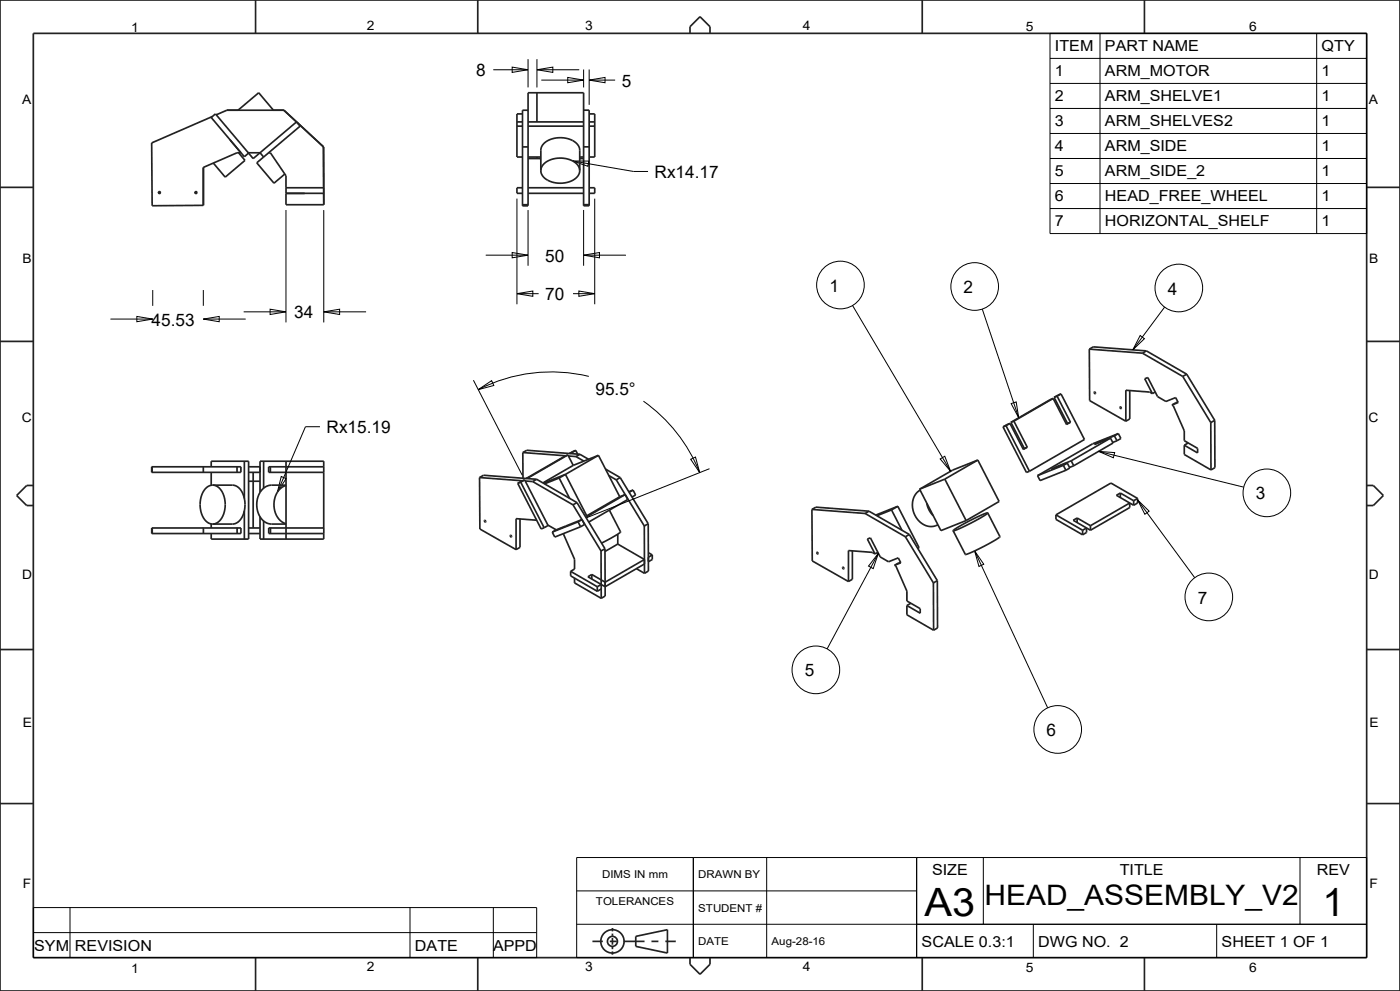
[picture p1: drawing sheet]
<svg xmlns="http://www.w3.org/2000/svg" width="420mm" height="297mm" viewBox="0 0 420 297" stroke-linecap="round" stroke-linejoin="round" font-family="sans-serif">
<g fill="none" stroke="#222226" stroke-width=".51">
<path d="M0 0h420v297h-420zM10 10h400v277h-400zM76.7 0v10M143.3 0v10M207 10v-2l3-3 3 3v2M276.7 0v10M343.3 0v10M63.7 34.9l-18.2 7.9 .1 18.9 15.4-.2v-11.3l10.1-4.4h1.2M68.1 33h17.1l11.9 11M68.1 33l-3.2 1.4M71.4 33l6.2-5.2 4.4 5.2M85.2 33l3.7 3.5"/>
<path d="M89 36.5l-13 11-11.4-13.4-1.2 1.1 9.9 11.8 1.3-1.1M89 36.5l1 1.3-10.9 9.3-1.1-1.3h-3.5M155.1 37.8h1.6M155.1 36.5h1.6M156.7 34.1h-1.6v13h1.6M158.4 37.8h16.7M158.4 36.5h16.7M161.1 27.8v8.7M175.1 33h1.6v28.6h-1.6v-33.8h-16.7v33.9h-1.7v-28.7h1.7M176.7 34.1h1.7v13h-1.7M176.7 37.8h1.7M176.7 36.5h1.7"/>
<path d="M0 56.2h10M61 50.2v11.3M69 41.9h.1M85.8 56.3h.1M85.8 56.3h11.3M91.4 57.9v.1M97 44l.1 12.3M97.1 44v17.3l-11.3 .1v-8.7l-4.7-6.9h-.5M97.1 56.3v1.6l-11.3 .1M156.7 56.3h-1.6v1.6h1.6M156.7 44h1.7M158.4 57.9h16.7"/>
<path d="M158.4 56.3h16.7M158.4 47.5h3.8M158.4 47.1h3.8M161.1 47.1v.4M173.9 47.5h1.2M173.9 47.1h1.2M175.1 44h1.6M176.7 56.3h1.7v1.6h-1.7M410 56.2h10M156.7 61.4h1.7M156.7 61.5h1.7M175.1 61.3h1.6"/>
<path d="M175.1 61.5h1.6M0 102.3h10M316 119.4l-12.7 7.2M316 119.4l-11.8 6.8M316 119.4l4 7.8 1.1-.7M316.2 119.1l4 7.8M317.1 118.7l-.9 .4M317.1 118.7l4 7.8M318.3 118.1l-2.1 1M318.3 118.1l-1.2 .6M318.3 118.1l7 13.6-16.5 9.5M326.8 104.6l1.2-.6 15.9 1.2"/>
<path d="M326.8 104.6l.1 15.5 10.9 6.1M326.8 104.6l15.9 1.2M338.9 117v8.6l-1.1 .6M342.7 105.8l12.1 7M343.9 105.2l-1.2 .6M343.9 105.2l12.1 6.9M345.7 118l-2.3-4.5 .9-.4 3 5.8 2.5 1.4 2.9-1.1 .8 1.4-1.9 .8M345.7 118l-.8-.5-7.1-.5v9.2M346.6 117.5l-.9 .5M354.8 112.8l8.4 13.9M356 112.1l-1.2 .7M356 112.1l8.4 13.9"/>
<path d="M410 102.3h10M45.5 139.9h26.8v1.7h-26.8zM45.6 139.9v1.7M61 139.9v1.7M63.4 139.9v-1.7h11.2v23.4h-11.2v-1.7M71.1 139.9v1.7M73.3 138.2v11.2M74.6 139.9h3.4M79.1 138.2v8.1M81.1 139.9v1.7M85.8 138.2v23.4M97.1 139.9h-16.5v1.7h16.5"/>
<path d="M156.8 135.6l1.2-.7 16 1.3M156.8 135.6l.1 7.7M156.8 135.6l12.9 1M170.4 136.3l-12.5 7.1M170.4 136.3l-11.8 6.8M170.4 136.3l1.6 3.2M170.5 136.7l2.3 .1M171.5 135.7l-.6 .2M171.5 135.7l.2 .3M172 139.5l-9.1 5.2M172.7 135l-1.9 .9M172.7 135l-1.2 .7"/>
<path d="M172.7 135l.6 1.1M172.8 136.8l2.4 1.4M174 136.2l-1.2 .6M174 136.2l2.6 1.4M179.5 136.5l-7.5 3M179.5 136.5l-11.8 6.8M179.5 136.5l6.4 12.4M293.3 137.9l-7.5 3-9.9 5.7M293.3 137.9l-9.9 5.7M293.3 137.9l6.4 12.4-9.9 5.7M300.9 127.9l7 13.7 .9-.4M301.8 127.6l-.9 .3"/>
<path d="M301.8 127.6l7 13.6M303 126.9l-2.1 1M303 126.9l-1.2 .7M303 126.9l4 7.8 1.2-.7M303.3 126.6l4 7.8M304.2 126.2l-.9 .4M304.2 126.2l4 7.8M307.3 134.4l-.4 .2M308.2 134l-.9 .4M319 139.5l-7.7 3M319 139.5l.8 1.4M320.2 138.8l-4.8 1.9 1.2-.7"/>
<path d="M320.2 138.8l-1.2 .7M320.2 138.8l.7 1.5-1.1 .6M320.2 126.9l-.3 .2M321.1 126.5l-.9 .4M321.4 138.1l-4.8 1.9M321.4 138.1l.7 1.5M322.1 139.6l-1.2 .5M329.5 132.5l.1 .2M333.1 131.3l-4.8 1.9 1.2-.7M333.1 131.3l-11.7 6.8M333.1 131.3l.8 1.5-11.8 6.8M334.3 130.6l-4.8 1.9"/>
<path d="M334.3 130.6l.8 1.5M335.1 132.1l-1.3 .5M335.5 129.9l-7.7 3.1-16.5 9.5M335.5 129.9l-1.2 .7M335.5 129.9l.8 1.5-1.2 .7M351.6 121.4l.4 .2 3.3 7.5v3l4 2.3v1.3l-4-2.3M353.4 120.5l-1.8 .9M355.3 133.4v2.8l8 4.6M356.5 132.7l-1.2 .7M363.2 126.7l.1 14.1M364.4 126l-1.2 .7M364.4 126l.1 14.2-1.2 .6"/>
<path d="M10 145.5h-2l-3 3 3 3h2M45.5 158.2h26.8v1.7h-26.8zM45.7 158.2v1.7M61 158.2v1.7M63.4 141.6v3.8M63.4 157v1.2M71.1 158.2v1.7M73.3 153.1v8.5M74.6 159.9h3.4M74.6 158.2h3.4M74.6 144.2h3.4M74.6 141.6h3.4"/>
<path d="M76 141.6v16.6M78 147.6v-9.4h19.1v23.4h-19.1v-6.7M79.1 156.1v5.5M81.1 158.2v1.7M97.1 158.2h-16.5v1.7h16.5M143.9 143.1l1.1-.7 16 1.2M143.9 143.1l.1 15.4 10.8 6.2M143.9 143.1l12.8 1M155.3 144.9l7 13.6 .9-.3M156 155.5v8.5l-1.2 .7M156.2 144.5l-.9 .4M156.2 144.5l7 13.7"/>
<path d="M157.4 143.8l-2.1 1.1M157.4 143.8l-1.2 .7M157.4 143.8l7 13.6 2.5 1.4M157.6 144.2l2.2 .1M158.6 143.1l-.7 .3M158.6 143.1l.1 .4M159.8 144.3l12.1 7M161 143.6l-1.2 .7M161 143.6l12.1 7M161 155.9l-6.2-.5v9.3M163 144.8l6.6-2.6 6.4 12.4M164.5 157.4l-1.3 .8"/>
<path d="M166.5 158.6l.1 .1M166.9 158.8l-1.2 .7M167.7 143.3l-4.3 1.7M167.7 143.3l3.2 6M168.9 160l3.5 7.6v2.9l-1.2 .7M171.9 151.3l8.4 13.8M173.1 150.6l-1.2 .7M173.1 150.6l8.4 13.9M173.4 156.4l-7.7 3.1M173.4 156.4l.8 1.5M174.2 157.9l-7.8 3.1-.7-1.5M174.6 155.7l-7.7 3.1"/>
<path d="M174.6 155.7l-1.2 .7M174.6 155.7l.8 1.5-1.2 .7M175.8 155h.1M175.8 155v.2M181.7 140.6l4.4 2.5M182.7 142.5l2.2 1.3M184.9 143.8l8.4 13.8M185.9 148.9l-10.3 5.9M186.1 143.1l-1.2 .7M186.1 143.1l8.4 13.9M187.6 148.2l-1.7 .7M187.6 148.2l-11.8 6.8"/>
<path d="M187.6 148.2l.7 1.5-11.7 6.8M189.9 146.9l-1.3 .5M189.9 146.9l-1.2 .6M189.9 146.9l.8 1.4-1.1 .7M193.3 157.6v14.2M194.5 157l-1.2 .6M194.5 157v14.1l-1.2 .7M243.6 152.7l.1 15.4 10.8 6.2M243.6 152.7l1.2-.7 15.9 1.2M243.6 152.7l15.9 1.2M259.5 153.9l12.1 7M260.7 153.2l-1.2 .7"/>
<path d="M260.7 153.2l12.1 7M267.5 152.8l3.1 6.1M267.5 152.8l-4.4 1.8M269.3 151.7l6.4 12.5-.4 .2M269.3 151.7l-1.8 1.1M269.3 151.7l-6.6 2.7M275.9 146.6l6.4 12.4 7.5-3M283.4 143.6l-7.5 3M283.4 143.6l6.4 12.4M316.6 140v.2M316.8 154.3v1.4l8 4.6M316.8 154.3l8 4.6"/>
<path d="M319.8 140.9l-7.8 3.1-.7-1.5M323.1 155.2l-1.1 .7 5.1 3M323.1 155.2l4 2.4M323.1 155.2v1.4M324.8 158.9l1.2-.7v1.4l-1.2 .7M324.8 158.9v1.4M327.1 157.6l11.8-6.9v1.4l-11.8 6.8M327.1 157.6v1.3M336.1 147.8l-1.2 .6 5.2 3M336.1 147.8l4 2.3M336.1 147.8v1.3M340.1 150.1v1.3"/>
<path d="M341.3 149.4l-8-4.6-16.5 9.5M341.3 149.4l-1.2 .7M341.3 149.4v1.3l-1.2 .7M410 145.5h2l3 3-3 3h-2M171.2 171.2v1.4l8 4.6M171.2 171.2l8 4.6M172.4 173.3v1.4l8 4.6M177.5 172.2l-1.1 .7 5.1 2.9M177.5 172.2l4 2.3M177.5 172.2v1.3M179.2 175.8v1.4M180.3 165.1l.1 10.1"/>
<path d="M180.4 176.5v2.8M180.4 175.2v1.3M180.4 175.2l-1.2 .6M180.4 176.5l-1.2 .7M181.5 164.5l-1.2 .6M181.5 164.5v14.1l-1.1 .7M181.5 174.5v1.3M185.3 160.1v3M185.3 163.1l8 4.6M185.3 163.1l-3.8 2.2M190.9 170.4l2.4 1.4M193.3 167.7l-11.8 6.8"/>
<path d="M193.3 167.7v1.3l-11.8 6.8M194.5 165.6l1.2 .7M195.7 166.3l-1.2 .7v1.4M195.7 166.3v1.4l-1.2 .7M255.7 165.1v8.5l-1.2 .7M262.5 166l-.8-.5-7.2-.5v9.3M262.5 166l-2.3-4.4 .9-.4 3 5.7 2.5 1.5 2.9-1.2 .7 1.5-1.8 .7M263.4 165.5l-.9 .5M266.2 168.2h.1M268.4 169.4l.4 .2 3.3 7.6v2.9l4 2.3v1.4l-4-2.3M270.2 168.5l-1.8 .9M271.6 160.9l8.4 13.8"/>
<path d="M272.8 160.2l8.4 13.8M272.8 160.2l-1.2 .7M280 174.7l.1 14.2M281.2 174l.1 14.2-1.2 .7M281.2 174l-1.2 .7M0 194.7h10M272.1 181.5v2.8l8 4.6M273.2 180.8l-1.1 .7M410 194.7h10M0 240.8h10M410 240.8h10M183.7 278.1v1"/>
<path d="M183.7 279.8v.7M76.7 287v10M143.3 287v10M177.7 282.1h3.2M182.9 282.1h2.1M183.7 281.1v2M183.7 283.8v.7M183.7 285.1v1M187.1 282.1h6.3M190.7 280.6l9.5-2v7l-9.5-2zM195.4 282.1h2.1M199.6 282.1h3.1"/>
<path d="M207 287v2l3 3 3-3v-2M276.7 287v10M343.3 287v10"/>
<circle cx="183.7" cy="282.1" r="3.5"/>
<circle cx="183.7" cy="282.1" r="1.5"/>
</g>
<g fill="none" stroke="#000" stroke-width=".3">
<path d="M158.4 17.7v8.5M161.1 17.7v8.5M315 10h95v60h-95zM315 17.5h95M330 10v60M395 10v60M148 20.9h10.4M153.7 20.1l4.7 .8-4.7 .8zM161.1 20.9l4.7-.8v1.6zM161.1 20.9h12.7M162.4 24h12.7M170.3 23.2l4.8 .8-4.8 .8z"/>
<path d="M175.1 20.8v5.4M176.7 24l4.8-.8v1.6zM176.7 20.8v10.6M176.7 24h7.8M315 25h95M315 32.5h95M155.1 59.5v31.7M171.8 48.2l4.8 .1-.2 1.5zM171.8 48.2l18.2 3.2h4.4M178.4 59.5v31.7M315 40h95M315 47.5h95"/>
<path d="M315 55h95M85.8 62.9v33.7M97.1 62.9v33.7M145.7 76.5h12.7M153.7 75.7l4.7 .8-4.7 .8zM158.4 62.9v16.8M175.1 76.5l4.7-.8v1.6zM175.1 76.5h12.7M175.1 62.9v16.8M315 62.5h95M33.1 95.6h12.7M41.1 94.8l4.7 .8-4.7 .8z"/>
<path d="M45.8 86.9v4.8M61 95.6l4.8-.8v1.6zM61 95.6h12.7M61 86.9v4.8M73.1 93.5h12.7M81 92.7l4.8 .8-4.8 .8zM97.1 93.5l4.8-.8v1.6zM97.1 93.5h12.7M155.1 88l4.7-.8v1.6zM155.1 88h6.5M171.9 88h6.5M173.7 87.2l4.7 .8-4.7 .8z"/>
<path d="M255.8 91.6l29.4 49.6M294.7 92.6l10.9 32.6M349.4 92l-9.6 12.9M142 113.9l14.7 28.5M143.5 116.8l4-2.7 .6 1.4zM176.7 112.8a47.9 47.9 0 0 0-33.2 4M342.1 100.6l1.2 .9-3.5 3.4zM96 127.9h-4.4l-8.4 19.6M193 120.2a47.9 47.9 0 0 1 16.9 21.4M207.2 137.6l1.4-.6 1.3 4.6zM282.1 137.5l1.3-.8 1.8 4.5zM303.3 121l1.6-.5 .7 4.7z"/>
<path d="M329.6 135.3l4.8 .3-.4 1.6zM329.6 135.3l43.5 10.7M84.4 142.8l1.4 .6-2.6 4.1zM212.9 140.5l-36.8 14.6M341.3 149.8l3.4 3.4-1.2 .9zM341.3 149.8l17.1 23.3M263.5 165.8l-1.5 4.6-1.4-.7zM263.5 165.8l-15.4 28.7M292.4 165.1l2.7 4-1.4 .7zM292.4 165.1l21.9 47M173 257h237v30h-237zM208 257v30"/>
<path d="M230 257v30M275 257v30M295 257v20M390 257v20M10 272h151v15h-151zM10 279.5h151M21 272v15M123 272v15M148 272v15M173 277h237M173 267h102M310 277v10"/>
<path d="M365 277v10"/>
<circle cx="252.1" cy="85.4" r="7.1"/>
<circle cx="292.4" cy="85.9" r="7.1"/>
<circle cx="353.6" cy="86.3" r="7.1"/>
<circle cx="380.1" cy="147.7" r="7.1"/>
<circle cx="362.6" cy="178.9" r="7.1"/>
<circle cx="244.8" cy="200.8" r="7.1"/>
<circle cx="317.3" cy="218.6" r="7.1"/>
</g>
<!-- layer: 02___PRT_ALL_AXES -->
<g fill="none" stroke="#222226" stroke-width=".51">
<path d="M47.6 57.6l.1 .3h.3M58.6 57.6v.3h.4M69.6 42.6h.1M70.7 43.9h.1M71.6 45.8l1.9 2.3-5.9 5-3.6-4.2M79.1 47.1l-2.1 1.7 5.2 6.1 3.2-2.7M162.2 51.1l.3 1.1 .6 .9 1 .8 1.3 .6 3 .4 2.9-.6a3.7 3.7 0 0 0 2.6-3.2M162.2 51.1l.1-6.6a6 6 0 0 1 6.8-3.2l2.8 .9 1 .7 .7 1 .3 1v6.2M162.2 51.1l.1-.5a6 6 0 0 1 6.8-3.2l1.9 .5 1.6 .8 .9 1.1 .4 1.3M328.3 117.5l.3 .1v.4zM63.8 145.4l-1.4 .4-1.3 1.3-.8 1.9-.3 2.2 .3 2.3 .8 1.9 1.3 1.2 1.4 .5M63.8 145.4h6.1l1.2 .4 1 .9 .8 1.3 .5 1.6 .1 1.6-.1 1.6-.5 1.7-.8 1.2-1 .9-1.2 .5h-6.1"/>
<path d="M63.8 145.4l1.4 .4 1.3 1.3 .8 1.9 .3 2.2-.3 2.3-.8 1.9-1.3 1.2-1.4 .5M85.8 145.5l-1.8 1-1.2 1.8-.6 2.4 .3 2.6a5 5 0 0 0 3.3 3.7M85.8 145.4l-5.2 .1-1.4 .7-1.1 1.3a6.5 6.5 0 0 0 2.3 9.4l.9 .2h4.5M145.4 156l.2 .1 .1 .3zM182.8 152.9l3.4 6.5-1.8 1.3-3.9 2.1M276 146.9a6.1 6.1 0 0 0-.1 9.5 4.7 4.7 0 0 0 4.9 1.1l.6-.2M276 146.9h.1M278 150.8l.7 2 1.2 1.7M296.3 153.7l3.7 7.1-4.9 3-3.6 1.7-1.9 .7-3.7-7.1M296.3 153.7l-1.8 .6-3.7 1.8-3.4 1.9-1.5 1.1M296.3 153.7l-1.4 1.1-3.5 1.9-3.6 1.7-1.9 .7M245.1 165.6l.2 .1 .1 .3z"/>
<circle cx="47.8" cy="57.7" r=".27"/>
<circle cx="58.8" cy="57.7" r=".27"/>
<circle cx="336.2" cy="122.1" r=".24"/>
<circle cx="153.3" cy="160.6" r=".24"/>
<circle cx="253" cy="170.2" r=".24"/>
</g>
<g font-size="11.7">
<text x="277.4" y="274.5">A3</text>
<text x="396.7" y="274.4">1</text>
</g>
<text font-size="8.5" x="295.3" y="271.3">HEAD_ASSEMBLY_V2</text>
<g font-size="5.2">
<text x="142.8" y="22.9">8</text>
<text x="186.5" y="26">5</text>
<text x="196.4" y="53.4">Rx14.17</text>
<text x="163.6" y="78.5">50</text>
<text x="163.6" y="90">70</text>
<text x="248.8" y="87.4">1</text>
<text x="289.1" y="87.8">2</text>
<text x="350.3" y="88.3">4</text>
<text x="88.3" y="95.4">34</text>
<text x="45.5" y="97.6">45.53</text>
<text x="178.6" y="118.3">95.5°</text>
<text x="98" y="129.9">Rx15.19</text>
<text x="376.7" y="149.7">3</text>
<text x="359.3" y="180.9">7</text>
<text x="241.4" y="202.7">5</text>
<text x="314" y="220.6">6</text>
</g>
<g font-size="4.6">
<text x="316.5" y="15.3">ITEM</text>
<text x="331.5" y="15.3">PART NAME</text>
<text x="396.5" y="15.3">QTY</text>
<text x="316.5" y="22.8">1</text>
<text x="331.5" y="22.8">ARM_MOTOR</text>
<text x="396.5" y="22.8">1</text>
<text x="316.5" y="30.3">2</text>
<text x="331.5" y="30.3">ARM_SHELVE1</text>
<text x="396.5" y="30.3">1</text>
<text x="316.5" y="37.8">3</text>
<text x="331.5" y="37.8">ARM_SHELVES2</text>
<text x="396.5" y="37.8">1</text>
<text x="316.5" y="45.3">4</text>
<text x="331.5" y="45.3">ARM_SIDE</text>
<text x="396.5" y="45.3">1</text>
<text x="316.5" y="52.8">5</text>
<text x="331.5" y="52.8">ARM_SIDE_2</text>
<text x="396.5" y="52.8">1</text>
<text x="316.5" y="60.3">6</text>
<text x="331.5" y="60.3">HEAD_FREE_WHEEL</text>
<text x="396.5" y="60.3">1</text>
<text x="316.5" y="67.8">7</text>
<text x="331.5" y="67.8">HORIZONTAL_SHELF</text>
<text x="396.5" y="67.8">1</text>
<text x="335.9" y="262.3">TITLE</text>
<text x="395" y="262.3">REV</text>
<text x="10.3" y="285">SYM</text>
<text x="22.5" y="285">REVISION</text>
<text x="124.5" y="285">DATE</text>
<text x="147.9" y="285">APPD</text>
<text x="276.5" y="283.8">SCALE 0.3:1</text>
</g>
<g font-size="4.5">
<text x="279.6" y="262.3">SIZE</text>
<text x="311.5" y="283.8">DWG NO. 2</text>
<text x="366.5" y="283.8">SHEET 1 OF 1</text>
</g>
<g font-size="3.9">
<text x="39.3" y="9.7">1</text>
<text x="110" y="9.1">2</text>
<text x="175.5" y="9.1">3</text>
<text x="240.8" y="9">4</text>
<text x="307.7" y="9.3">5</text>
<text x="374.7" y="9.3">6</text>
<text x="6.7" y="31.1">A</text>
<text x="410.7" y="31.1">A</text>
<text x="6.7" y="78.9">B</text>
<text x="410.7" y="78.9">B</text>
<text x="6.5" y="126.5">C</text>
<text x="410.5" y="126.5">C</text>
<text x="6.7" y="173.5">D</text>
<text x="410.7" y="173.5">D</text>
<text x="6.9" y="217.9">E</text>
<text x="410.9" y="217.9">E</text>
<text x="6.9" y="266.3">F</text>
<text x="410.9" y="266.3">F</text>
<text x="39.3" y="291.7">1</text>
<text x="110" y="291.1">2</text>
<text x="175.5" y="291.1">3</text>
<text x="240.8" y="291">4</text>
<text x="307.7" y="291.3">5</text>
<text x="374.7" y="291.3">6</text>
</g>
<g font-size="3.3">
<text x="180.6" y="263.3">DIMS IN mm</text>
<text x="209.5" y="263.3">DRAWN BY</text>
<text x="178.8" y="271.4">TOLERANCES</text>
<text x="209.5" y="273.3">STUDENT #</text>
</g>
<g font-size="3.2">
<text x="209.5" y="283.3">DATE</text>
<text x="231.5" y="283.3">Aug-28-16</text>
</g>
</svg>
